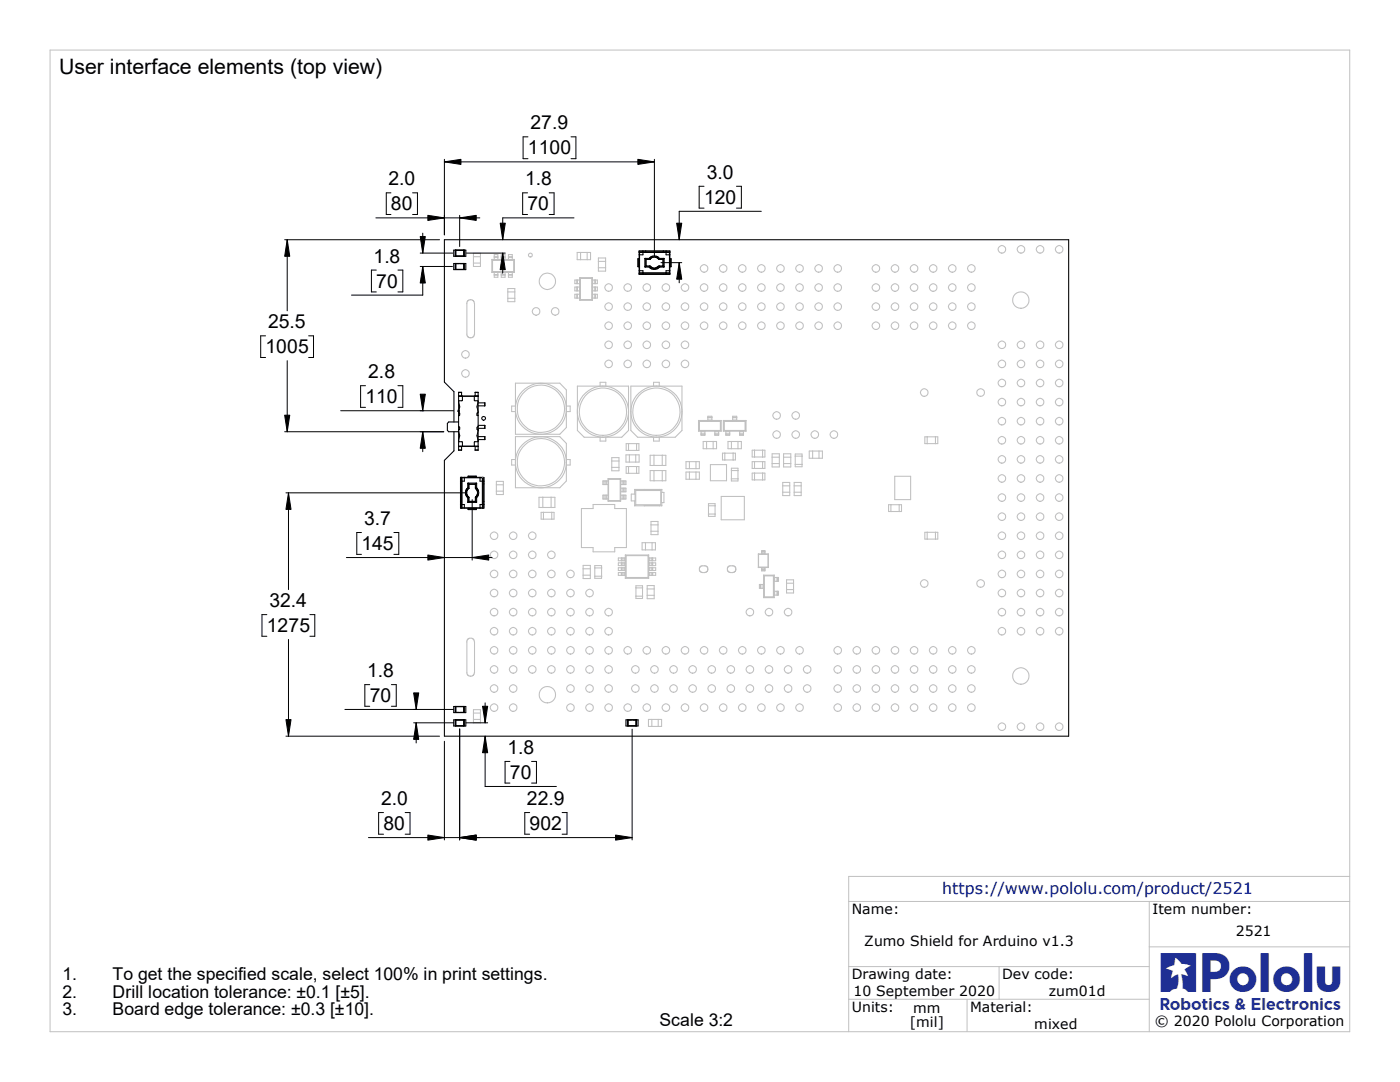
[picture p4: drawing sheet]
<svg xmlns="http://www.w3.org/2000/svg" width="279mm" height="216mm" viewBox="0 0 279 216" stroke-linecap="round" stroke-linejoin="round" font-family="sans-serif">
<path d="M10 10h259.4v195.9h-259.4zM169.4 179.9h100M229.4 179.9v26M269.4 174.9h-100v31M169.4 192.9h60M169.4 199.4h60M193 199.4v6.5M199.4 192.9v6.5M229.4 188.9h40" fill="none" stroke="#c0c0c0" stroke-width=".2"/>
<g fill="none" stroke="#000" stroke-width=".21">
<path d="M90.6 49.9h2.4v1.2h-2.4zM90.6 52.6h2.4v1.2h-2.4zM90.8 49.9v1.2h1.9v-1.2M90.8 52.6v1.2M92.5 50l-1.6-.1v1.2M92.5 50v1.1M92.5 52.6v1.2M92.5 52.6h-1.6v1.2M92.5 50l.1 1.1M92.5 52.6l.1 1.2M92.7 52.6v1.2M127.4 51.6v1.6"/>
<path d="M127.4 51.6h.2M127.4 53.2h.2M127.6 54h.7v.7M127.6 50.3v.1M127.6 50.3h.1M127.6 54.5h.1M127.6 50.1v4.6M127.6 54.5h6.1M127.6 50.3h6.1M127.6 50.1h6.1M127.6 54.7h.1M127.6 54.4v.1"/>
<path d="M127.6 50.4v4M127.6 54.4h6M127.6 50.4h6M128.3 50.1v.7h-.7M128.3 50.3v.1M128.3 54.7h.1M128.7 51.6l.2 .2M128.7 51.6v1.6M128.7 53.2l.1 .1M128.8 51.6h-.1M128.8 51.6l.1 .1M128.8 51.6h.8"/>
<path d="M128.8 53.3h.8M128.9 53.1h.1M128.9 51.8h.1M128.9 50.1h.1M128.9 54.7h.1M128.9 51.8v1.3M128.9 53.1l-.2 .1M128.9 51.7v.1M128.9 51.8h.8M128.9 51.7h.8M128.9 53.1h.8M128.9 53.1l-.1 .2"/>
<path d="M129.6 51.6l.1 .1M129.6 53.3l.7 .5 .7-.1 .6-.4M129.6 51.5l.5-.4h.6l.6 .2 .3 .3M129.6 51.5l.1 .2M129.6 51.5v.1M129.7 51.7h.1M129.7 53.1h.1M129.7 53.1v.1M129.7 53.1l-.1 .2M129.7 53.2l.7 .4 .7-.1 .4-.3M129.7 51.7v.1M129.7 51.7l.3-.3 .6-.2 .5 .2 .4 .3"/>
<path d="M129.7 53.2l-.1 .1M129.8 51.7l.4-.3 .7-.1 .6 .5M129.8 53.1l-.1 .1M131.4 53.1l-.6 .4-.6-.1-.4-.3M131.5 51.8h.8M131.5 51.7v.1M131.5 53.2l.1 .1M131.5 51.7h.8M131.6 53.1h.1M131.6 53.1l-.1 .1M131.6 53.1l.1 .2M131.6 53.1h.7"/>
<path d="M131.7 53.3h-.1M131.7 53.3h.8M132.3 53.1h.1M132.3 51.8h.1M132.3 51.7l.1 .1M132.3 51.8v1.3M132.3 53.1l.2 .2M132.3 51.7v.1M132.4 54.7h.1M132.4 50.1h.1M132.4 53.1h-.1M132.4 51.8v1.3"/>
<path d="M132.4 53.1l.1 .1M132.5 51.6h-.9l-.1 .1M132.5 51.6l-.2 .1M132.5 51.6h.1M132.5 51.6l-.1 .2M132.5 51.6v1.6M132.5 53.2v.1M132.9 50.1v.7h.8M132.9 50.3v.1M132.9 54.7h.1M133.6 54.4l.1 .1M133.6 50.4v4"/>
<path d="M133.7 54h-.8v.7M133.7 50.1h-6.1M133.7 54.5h.1M133.7 50.3l-.1 .1M133.7 50.3h.1M133.7 50.1v4.6h-6.1M133.7 51.6h.2M133.7 53.2h.2M133.9 51.6v1.6M91.5 78.3h.6M91.5 78.3v11.5M91.5 79.1h3.9"/>
<path d="M92.1 79h.1M92.1 79h-.6h3.9h-.6M92.1 78.3v.7M92.3 79v.9l-.8 .2M94.7 79v.9l.7 .2M94.8 79h.1M94.8 78.3h.6M94.8 78.3v.7M95.4 78.3v11.5M90.6 84.2v-6.1l-1.9-1.9v-28.4h124.6v99.1h-124.6v-55l1.9-1.9v-3.9M91.5 88.1h.7l.1 1M91.5 85.1l.2 .2v.3l-.2 .2"/>
<path d="M91.5 82.9h.1M91.5 82.3h.1M91.5 82.2h.1M91.5 80.1h.1M91.5 85.9h.1M91.5 89.8h.1M91.5 85.9l.2 1.1-.2 1M91.5 82.3l.2 .1v.4l-.2 .1M91.5 80.1l.2 1-.2 1.1M91.5 89h3.9M91.5 84.2h-2l-.2 .3v1.4l.2 .2h2M91.5 89.8h.6"/>
<path d="M91.9 96.6h.1M91.9 96h.1M91.9 95.2h.1M91.9 95.2h4.5M91.9 95.2v6.2M92.1 89.1h.1M92.1 89.8h.1M92.1 89.1h-.6h3.9h-.6M92.1 95.2h.1M92.1 95.2l.1 .1M92.1 89.1v.7M92.1 95.2v6.2"/>
<path d="M92.2 95.3v6M92.2 95.3h4.1M92.7 95.2v.8h-.8M93.3 97.3l-.2 .3-.2 .6 .1 .6 .3 .5M93.3 99.4h.1M93.3 97.3l.2 .1M93.3 96.5l.2 .1M93.3 96.5v.8M93.3 99.4v.8M93.4 96.4l-.1 .1M93.4 96.4l.2 .2M93.4 96.4h1.6"/>
<path d="M93.4 95.2h1.6M93.4 95.1v.1M93.4 95.1h1.6M93.5 99.2v.1M93.5 97.4l.1 .1M93.5 99.2l-.2 .1M93.5 99.3l-.2 .1M93.5 96.6v.8M93.5 99.3v.7M93.5 99.3h.1M93.5 99.2l.1 .1M93.5 97.4l-.3 .3-.2 .6 .1 .5 .4 .4"/>
<path d="M93.5 96.6h.1M93.6 96.6h.1M93.6 97.5l-.5 .5 .1 .7 .3 .5M93.6 96.6h-.1M93.6 96.6h1.3M93.6 96.6v.9M93.6 99.3v.7M94.8 89.1h.1M94.8 89.8h.1M94.8 89.8h.6M94.8 89.1v.7M94.9 96.6h.1"/>
<path d="M94.9 97.4v.1M94.9 96.6v.8M94.9 99.3v.7M94.9 97.4h.1M94.9 99.3h.1M94.9 99.2v.1M94.9 99.2h.1M94.9 97.5l.4 .6-.1 .7-.3 .4M95 97.4v.1M95 99.2v.1M95 99.3l.1 .1M95 99.2l.1 .1"/>
<path d="M95 96.6v.8M95 99.3v.7M95 97.5h-.1M95 97.5l.3 .3 .1 .5-.1 .5-.3 .4M95 96.4l-.1 .2M95 95.1v.1M95 96.4l.1 .1M95.1 97.4l.4 .8v.6l-.4 .5M95.1 97.4l-.1 .1M95.1 97.3l-.1 .1M95.1 97.3v.1M95.1 99.3h.1"/>
<path d="M95.1 96.5l-.1 .1M95.1 96.5v.8M95.1 99.4v.8M95.2 82.8l.2 .1M95.4 88.1h-.7v1M95.4 82.3l-.2 .1v.4M95.4 85.9l-.2 1.1 .2 1M95.4 80.1l-.2 1 .2 1.1M95.4 81h1.3M95.4 80.4h1.3M95.4 84.9h1.3M95.4 85.5h1.3"/>
<path d="M95.4 87.7h1.3M95.4 87.1h1.3M95.4 80.1h.1M95.4 85.1l-.2 .2v.3l.2 .2M95.4 85.9h.1M95.4 82.3h.1M95.4 82.2h.1M95.4 82.9h.1M95.4 89.8h.1M95.8 95.2v.8h.8M96.3 95.3v6M96.4 95.2l-.1 .1"/>
<path d="M96.4 95.2h.1M96.4 95.2v6.2M96.6 95.2v6.2M96.6 96h.1M96.6 95.2h.1M96.6 96.6h.1M96.7 80.4v.6M96.7 84.9v.6M96.7 87.1v.6M91.9 100.7h.8v.6M91.9 100.1h.1M91.9 100.7h.1"/>
<path d="M91.9 101.4h.1M91.9 101.4h4.7M92.1 101.4h.1M92.2 101.3l-.1 .1M92.2 101.3h4.1M93.3 100.2h.1M93.4 100.2h1.6M93.4 101.4v.2M93.4 101.6h1.6M93.4 101.4h1.6M93.5 100l-.2 .2M93.5 100h.1"/>
<path d="M93.5 100l.1 .1M93.6 100v.1M93.6 100h1.3M93.6 100.1h1.3M93.6 100.1l-.2 .1M94.9 100v.1M94.9 100h.1M94.9 100.1l.1 .1M95 100l-.1 .1M95 100l.1 .2M95 101.4v.2M95.1 100.2h-.1"/>
<path d="M96.3 101.3l.1 .1M96.4 101.4h.1M96.6 100.7h-.8v.7M96.6 100.1h.1M96.6 100.7h.1M96.6 101.4h.1M90.6 141h2.4v1.2h-2.4zM90.6 143.6h2.4v1.3h-2.4zM90.8 141v1.2h1.9v-1.2M90.8 143.6v1.2h1.9v-1.2M92.5 141v1.2M92.5 143.7v1.1"/>
<path d="M92.5 141h-1.6v1.2M92.5 143.7l-1.6-.1v1.2M92.5 141l.1 1.2M92.5 143.7l.1 1.1M124.9 143.6h2.4v1.3h-2.4zM125.2 143.6v1.2h1.8v-1.2M126.9 143.7l-1.6-.1v1.2M126.9 143.7v1.1M126.9 143.7l.1 1.1"/>
<circle cx="96.5" cy="83.5" r=".38"/>
</g>
<g fill="none" stroke="#c0c0c0" stroke-width=".21">
<path d="M94.5 51.2h1.4M94.5 50.5h1.4v2.7h-1.4zM94.5 52.5h1.4M98.2 51.8v2.6M98.2 51.8l.1 .1M98.2 51.8h4.5M98.2 54.4h4.5M98.3 51.9v2.4M98.3 54.3h4.3M98.3 51.9h4.3M98.3 54.3l-.1 .1M98.3 51.9h.1"/>
<path d="M98.3 54.2v.1M98.3 54.2h4.2M98.3 51.9v2.3M98.3 51.9h4.2M98.6 54.4v.4M98.6 51.4v.4M98.6 54.8v.1M98.6 51.2v.2M98.6 51.2v-.4h.8v.4M98.6 54.3v.1M98.6 54.9v.4h.8v-.4M98.6 51.4h.8"/>
<path d="M98.6 54.8h.8M98.6 51.2h.8M98.6 54.9h.8M99.4 54.4v.4M99.4 51.4v.4M99.4 54.8v.1M99.4 51.2v.2M99.4 54.3v.1M100 51.2v-.4h.8v.4M100 54.3v.1M100 54.9v.4h.8v-.4M100 51.4h.8"/>
<path d="M100 54.8h.8M100 51.2h.8M100 54.9h.8M100 51.4v.4M100 54.4v.4M100 51.2v.2M100 54.8v.1M100.8 54.3v.1M100.8 51.4v.4M100.8 54.4v.4M100.8 51.2v.2M100.8 54.8v.1"/>
<path d="M101.3 57.6h1.4v2.6h-1.4zM101.3 59.5h1.4M101.3 58.3h1.4M101.5 51.4v.4M101.5 54.4v.4M101.5 54.8v.1M101.5 51.2v.2M101.5 51.2v-.4h.7v.4M101.5 54.3v.1M101.5 54.9v.4h.7v-.4M101.5 51.4h.7M101.5 54.8h.7"/>
<path d="M101.5 51.2h.7M101.5 54.9h.7M102.2 51.4v.4M102.2 54.4v.4M102.2 54.8v.1M102.2 51.2v.2M102.2 54.3v.1M102.5 54.2l.1 .1M102.5 51.9v2.3M102.6 51.9h-.1M102.6 51.9v2.4M102.6 54.3l.1 .1"/>
<path d="M102.7 51.8v2.6M102.7 51.8l-.1 .1M115.1 57.3h.1M115.1 58.7h.1M115.1 55.9h.1M115.1 58h.1M115.1 59.5h.1M115.1 56.6h.1M115.1 58.7h-.4v.8h.4M115.1 57.3h-.4v.7h.4M115.1 55.9h-.4v.7h.4M115.1 55.9v.7"/>
<path d="M115.1 57.3v.7M115.1 58.7v.8M115.2 50.4h2.7v1.4h-2.7zM115.2 57.3h.5M115.2 55.9h.5M115.2 55.9v.7M115.2 57.3v.7M115.2 58.7v.8M115.7 55.4h2.5M115.7 55.4l.1 .1M115.7 55.4v4.5M115.7 59.9h2.5"/>
<path d="M115.7 58h-.5M115.7 56.6h-.5M115.7 58.7h-.5M115.7 59.5h-.5M115.8 55.5v4.4M115.8 59.9h2.4M115.8 55.5h2.4M115.8 59.9h-.1M115.8 55.5h2.3M115.9 50.4v1.4M117.2 50.4v1.4M118.1 59.8l-2.3 .1"/>
<path d="M118.1 55.5v4.3M118.1 59.8l.1 .1M118.2 55.5h-.1M118.2 55.5v4.4M118.2 59.9h.1M118.2 55.4v.1M118.2 55.4v4.5M118.2 58.7h.1M118.2 59.5h.1M118.2 57.3h.1M118.2 58h.1M118.2 55.9h.1"/>
<path d="M118.2 56.6h.1M118.3 57.3h.4M118.3 58.7h.4M118.3 55.9h.4M118.3 55.9v.7M118.3 57.3v.7M118.3 58.7v.8M118.3 58h.4M118.3 59.5h.4M118.3 56.6h.4M118.7 58h.1M118.7 56.6h.1"/>
<path d="M118.7 59.5h.1M118.7 55.9v.7M118.7 57.3v.7M118.7 58.7v.8M118.7 57.3h.1M118.7 55.9h.1M118.7 58.7h.1M118.8 58.7h.4v.8h-.4M118.8 57.3h.4v.7h-.4M118.8 55.9h.4v.7h-.4M118.8 55.9v.7M118.8 57.3v.7"/>
<path d="M118.8 58.7v.8M119.4 51.5h1.5v2.6h-1.5zM119.4 53.4h1.5M119.4 52.2h1.5M133.7 54.7h.1M93.1 60.6l.3-.7 .5-.1 .6 .3 .2 .5v6.1l-.3 .6-.5 .1-.5-.1-.2-.4v-6.3M102.9 76.5h8.8l1.3 1.3v7.5l-1.3 1.4h-8.8zM115.2 77h10.2v8.9l-1.3 1.3h-7.5l-1.4-1.3zM119.8 77v-.7h1.1v.7M125.9 77h10.2v8.9l-1.4 1.3h-7.4l-1.4-1.3zM130.4 77v-.7h1.2v.7M96.4 95.2h.2"/>
<path d="M99.1 96.1h1.4v2.6h-1.4zM99.1 96.7h1.4M99.1 98h1.4M102.9 87.1h8.8l1.3 1.4v7.5l-1.3 1.3h-8.8zM102.9 91.7h-.8v1.1h.8M102.9 81h-.8v1.1h.8M107.6 99.2h3.1v2.1h-3.1zM108.3 99.2v2.1M110 99.2v2.1M113 81h.8v1.1h-.8M113 91.7h.8v1.1h-.8M119.8 87.2v.8h1.1v-.8"/>
<path d="M120.5 98.8h.3M120.5 96h.3M120.5 98.8h-.2v.8h.2M120.5 96h-.2v.7h.2M120.5 96v.7M120.5 98.8v.8M120.5 99.6h.3M120.5 96.7h.3M120.8 96v.7M120.8 98.8v.8M120.8 96.7h.3M120.8 99.6h.3"/>
<path d="M120.8 96h.3M120.8 98.8h.3M121.1 99.6h.3M121.1 96v.7M121.1 98.8v.8M121.1 98.8h.3M121.1 96.7h.3M121.1 96h.3M121.4 95.5v4.5M121.4 100h2.5M121.4 95.5v.1M121.4 95.5h2.5"/>
<path d="M121.4 95.6h.1M121.4 95.6h2.4M121.5 99.9h2.3M121.5 99.9l-.1 .1M121.5 95.6h2.3M121.5 95.6v4.3M122.1 91.3h1.4v2.6h-1.4zM122.1 92h1.4M122.1 93.3h1.4M123.8 99.9l.1 .1M123.8 95.6v4.3M123.8 95.6v4.3h-2.4"/>
<path d="M123.8 95.6h.1M123.9 95.5l-.1 .1M123.9 95.5v4.5M123.9 99.6h.3M123.9 98.8h.3M123.9 98.1h.3M123.9 97.4h.3M123.9 96.7h.3M123.9 96h.3M124.2 96.7h.3M124.2 98.1h.3M124.2 99.6h.3"/>
<path d="M124.2 96h.3M124.2 97.4h.3M124.2 98.8h.3M124.2 96v.7M124.2 97.4v.7M124.2 98.8v.8M124.5 97.4h.2M124.5 96h.2M124.5 98.8h.2M124.5 98.1h.2M124.5 96.7h.2M124.5 99.6h.2"/>
<path d="M124.5 96v.7M124.5 97.4v.7M124.5 98.8v.8M124.7 98.8h.2v.8h-.2M124.7 97.4h.2v.7h-.2M124.7 96h.2v.7h-.2M124.7 96v.7M124.7 97.4v.7M124.7 98.8v.8M124.9 90.8h2.7v1.4h-2.7zM125 88.5h2.5v1.4h-2.5zM125 93.1h2.5v1.3h-2.5z"/>
<path d="M125.4 88.5v1.4M125.4 93.1v1.3M125.6 90.8v1.4M126 98.6h.7v1.3h-.7zM126.7 97.7v.9M126.7 99.9v1M126.7 97.7l.2 .2M126.7 97.7h5.4M126.9 90.8v1.4M126.9 97.9v2.8M126.9 97.9h5M127 88.5v1.4"/>
<path d="M127 93.1v1.3M128.6 97.7h3M129.8 93.9h3.1v2h-3.1zM129.8 90.8h3.1v2.1h-3.1zM130.4 87.2v.8h1.2v-.8M130.5 90.8v2.1M130.5 93.9v2M131.9 97.9v2.8M132 98.3h.5v2h-.5zM132.1 97.7v.6M132.1 97.7l-.2 .2M132.2 90.8v2.1"/>
<path d="M132.2 93.9v2M136.9 94.2h2.7v1.4h-2.7zM136.9 92.1h2.7v1.4h-2.7zM137.6 92.1v1.4M137.6 94.2v1.4M138.9 92.1v1.4M138.9 94.2v1.4M139.4 83.9l.2 .2h4.2M139.4 83.9h4.5M139.4 86h4.5M139.4 83.9v2.1M139.5 85.9v-1.9h4.3v1.9"/>
<path d="M139.5 85.9h4.3M139.5 85.9l-.1 .1M139.6 85.9h-.1M139.9 86.1v.5M139.9 86.6v.1M139.9 86.7h.8M139.9 86.1h.8M139.9 86.6h.8M139.9 86.7v.2h.8v-.2M139.9 86v.1M140.3 88.1h2.7v1.4h-2.7zM140.7 86v.1"/>
<path d="M140.7 86.1v.5M140.7 86.6v.1M141 88.1v1.4M141.3 83.8h.8M141.3 83.4h.8M141.3 83.3h.8M141.3 83.3v-.2h.8v.2M141.3 83.8v.1M141.3 83.4v.4M141.3 83.3v.1M141.8 92.7h3.2v3.2h-3.2zM142.1 83.8v.1"/>
<path d="M142.1 83.4v.4M142.1 83.3v.1M142.3 88.1v1.4M142.7 86.7h.7M142.7 86.1h.7M142.7 86.6h.7M142.7 86.7v.2h.7v-.2M142.7 86v.1M142.7 86.1v.5M142.7 86.6v.1M143.4 86.1v.5M143.4 86.6v.1"/>
<path d="M143.4 86v.1M143.8 84.1v1.8M143.8 85.9l.1 .1M143.9 83.9v2.1M143.9 99.1h4.6v4.6h-4.6zM143.9 83.9l-.1 .2M144.2 90.4h2.6v1.4h-2.6zM144.4 83.9l.1 .2M144.4 83.9h4.5M144.4 86h4.5M144.4 83.9v2.1M144.5 85.9v-1.9h4.3v1.9"/>
<path d="M144.5 85.9h4.3M144.5 85.9l-.1 .1M144.5 84.1h4.2M144.5 84.1v1.8M144.7 90.4v1.4M144.9 86.7h.7M144.9 86.1h.7M144.9 86.6h.7M144.9 86v.1M144.9 86.7v.2h.7v-.2M144.9 86.1v.5M144.9 86.6v.1"/>
<path d="M145.3 88.1h2.7v1.4h-2.7zM145.6 86.1v.5M145.6 86.6v.1M145.6 86v.1M146 93.4h1.3v2.6h-1.3zM146 93.9h1.3M146 88.1v1.4M146 95.5h1.3M146.2 83.8h.8M146.2 83.3v-.2h.8v.2M146.2 83.8v.1M146.2 83.4h.8"/>
<path d="M146.2 83.3h.8M146.2 83.4v.4M146.2 83.3v.1M146.3 90.4v1.4M147 83.8v.1M147 83.4v.4M147 83.3v.1M147.3 88.1v1.4M147.6 86.7h.8M147.6 86.7v.2h.8v-.2M147.6 86.1h.8M147.6 86v.1"/>
<path d="M147.6 86.6h.8M147.6 86.1v.5M147.6 86.6v.1M148.4 86.1v.5M148.4 86.6v.1M148.4 86v.1M148.7 84.1l.1 1.8M148.8 85.9l.1 .1M148.9 83.9l-.2 .2M148.9 83.9v2.1M150.1 89.8h2.6v1.4h-2.6zM150.1 92.1h2.6v1.4h-2.6z"/>
<path d="M150.1 94.4h2.6v1.4h-2.6zM150.6 89.8v1.4M150.6 92.1v1.4M150.6 94.4v1.4M152.2 89.8v1.4M152.2 92.1v1.4M152.2 94.4v1.4M154.1 91.2h1.4M154.1 90.6h1.4v2.6h-1.4zM154.1 92.5h1.4M156.2 96.3h1.4v2.6h-1.4zM156.2 96.9h1.4"/>
<path d="M156.2 98.2h1.4M156.4 91.2h1.4M156.4 90.6h1.4v2.6h-1.4zM156.4 92.5h1.4M158.5 96.3h1.4v2.6h-1.4zM158.5 96.9h1.4M158.5 98.2h1.4M158.7 90.6h1.4v2.5h-1.4zM158.7 91h1.4M158.7 92.7h1.4M161.5 90h2.6v1.4h-2.6zM162.2 90v1.4"/>
<path d="M163.4 90v1.4M178.6 95h3.1v4.7h-3.1zM184.6 87.2h2.6v1.3h-2.6zM185 87.2v1.3M186.7 87.2v1.3M92.7 101.3v.1M108 102.2h2.6v1.4h-2.6zM108.5 102.2v1.4M110.1 102.2v1.4M116 101.5h2.4v-.8h4.3v.8h2.3v7.8h-2.3v.8h-4.3v-.8h-2.4zM116.4 114.8h1.4M116.4 112.8h1.4v2.6h-1.4z"/>
<path d="M116.4 113.5h1.4M118.7 112.9h1.4v2.5h-1.4zM118.7 113.3h1.4M118.7 115h1.4M124 114.3h-.6v.5h.6M124 113.3h-.6v.5h.6M124 111.3h-.6v.6h.6M124 112.3h-.6v.6h.6M124 111.3v.6M124 112.3v.6M124 113.3v.5M124 114.3v.5"/>
<path d="M124 112.9h.1M124 112.3h.1M124 113.3h.1M124 113.8h.1M124 114.3h.1M124 114.8h.1M124 111.9h.1M124 111.3h.1M124.1 114.3h.2M124.1 114.8h.2M124.1 113.3h.2M124.1 113.8h.2"/>
<path d="M124.1 111.9h.2M124.1 111.3h.2M124.1 112.3h.2M124.1 112.9h.2M124.1 111.3v.6M124.1 112.3v.6M124.1 113.3v.5M124.1 114.3v.5M124.3 112.3h.4M124.3 112.9h.4M124.3 113.3h.4M124.3 113.8h.4"/>
<path d="M124.3 111.9h.4M124.3 111.3h.4M124.3 114.3h.4M124.3 114.8h.4M124.3 111.3v.6M124.3 112.3v.6M124.3 113.3v.5M124.3 114.3v.5M124.7 114.3h.1M124.7 114.8h.1M124.7 111.3v.6M124.7 112.3v.6"/>
<path d="M124.7 113.3v.5M124.7 114.3v.5M124.7 113.3h.1M124.7 113.8h.1M124.7 111.9h.1M124.7 111.3h.1M124.7 112.3h.1M124.7 112.9h.1M124.8 115.4h4.7M124.8 110.7v4.7M124.8 110.7l.2 .2M124.8 110.7h4.7"/>
<path d="M125 115.2h4.3M125 115.2l-.2 .2M125 110.9v4.3M125 110.9h4.3M126.7 100.9h5.4M126.9 100.7l-.2 .2M126.9 100.7h5M126.9 116.9h1.3v2.5h-1.3zM126.9 117.3h1.4M126.9 119h1.4M128.1 108.3h2.7v1.4h-2.7zM128.6 100.9h3"/>
<path d="M128.8 108.3v1.4M129.2 116.8h1.4v2.7h-1.4zM129.2 117.5h1.4M129.2 118.8h1.4M129.3 115.2l.2 .2M129.3 110.9v4.3M129.5 110.7l-.2 .2M129.5 110.7v4.7M129.5 114.3h.1M129.5 114.8h.1M129.5 113.3h.1M129.5 113.8h.1"/>
<path d="M129.5 111.9h.1M129.5 111.3h.1M129.5 112.3h.1M129.5 112.9h.1M129.6 111.3v.6M129.6 112.3v.6M129.6 113.3v.5M129.6 114.3v.5M129.6 114.3h.4M129.6 114.8h.4M129.6 112.3h.4M129.6 112.9h.4"/>
<path d="M129.6 111.3h.4M129.6 111.9h.4M129.6 113.8h.4M129.6 113.3h.4M129.9 104.1h1.4v2.6h-1.4zM129.9 104.7h1.4M129.9 106h1.4M130 114.3h.9v.5h-.9M130 111.3v.6M130 112.3v.6M130 113.3v.5M130 114.3v.5"/>
<path d="M130 113.3h.9v.5h-.9M130 111.3h.9v.6h-.9M130 112.3h.9v.6h-.9M130.1 108.3v1.4M130.2 111.3l.1 .6zM130.2 114.3l.1 .5zM130.2 112.3l.1 .6zM130.2 113.3l.1 .5zM131.9 100.7l.2 .2M132.1 100.3v.6M140.6 112.9l.4 .1 .3 .3-.1 .7-.6 .3-.8-.2-.2-.3 .1-.6 .3-.3h.6M141.4 100.9h1.3"/>
<path d="M141.4 100.5h1.3v2.5h-1.3zM141.4 102.6h1.3M146.2 112.9l.4 .1 .3 .3-.1 .7-.6 .3-.8-.2-.2-.3v-.6l.4-.3h.6M151.3 113.2h2M151.3 110.5h2M151.3 110.5l.1 .1M151.3 110.5v2.7M151.4 110.6v2.6M151.4 110.6h1.9M151.4 113.2h1.9M151.4 113.2h-.1M151.8 116.6h.1"/>
<path d="M151.8 116.6h-.2v.8h.2M151.8 116.6v.8M151.8 117.4h.1M151.8 116.6h.5M151.8 117.4h.5M152 113.4v.2M152 110.2v.2M152 113.6v.2M152 110v.2M152 110v-.1h.7v.1M152 113.8v.1h.7v-.1M152 113.4h.7"/>
<path d="M152 110.4v.1M152 113.2v.2M152 113.6h.7M152 110.2h.7M152 110.4h.7M152 113.8h.7M152 110h.7M152.3 116.6v.8M152.3 116.6h.1M152.3 117.4h.1M152.4 114.8l.1 .1M152.4 114.8h2.1"/>
<path d="M152.4 119.3h2.1M152.4 114.8v4.5M152.5 114.9v4.2l-.1 .2M152.7 110.4v.1M152.7 113.2v.2M152.7 113.4v.2M152.7 110.2v.2M152.7 113.6v.2M152.7 110v.2M153.3 113.2h.1M153.3 110.6v2.6M153.3 110.5v2.7"/>
<path d="M153.3 110.5v.1M154.3 119.1l.1 .1M154.4 114.9h-1.9v4.3h1.9M154.4 114.9h-1.9M154.4 114.9v4.3M154.4 119.2l.1 .1M154.5 115.2h.1M154.5 114.8l-.1 .1M154.5 114.8v4.5M154.5 116h.1M154.5 118h.1M154.5 118.7h.1"/>
<path d="M154.6 118h.5M154.6 118.7h.5M154.6 116h.5M154.6 115.2h.5M154.6 115.2v.8M154.6 118v.7M155.1 116h.1M155.1 115.2h.1M155.1 118.7h.1M155.1 118h.1M155.1 115.2v.8M155.1 118v.7"/>
<path d="M155.2 115.2h.2v.8h-.2M155.2 118h.2v.7h-.2M155.2 115.2v.8M155.2 118v.7M157 115.7h1.4v2.6h-1.4zM157 116.4h1.4M157 117.6h1.4M177.3 100.7h2.6v1.4h-2.6zM177.8 100.7v1.4M179.5 100.7v1.4M184.6 106.2h2.6v1.4h-2.6zM185 106.2v1.4"/>
<path d="M186.7 106.2v1.4M93.1 128.1l.3-.6 .7-.2 .4 .3 .2 .5v6.1l-.3 .5-.5 .3-.5-.2-.2-.4v-6.3M94.5 141.6h1.4v2.6h-1.4zM94.5 143.6h1.4M94.5 142.3h1.4M129.4 143.6h2.6v1.3h-2.6zM130.1 143.6v1.3M131.4 143.6v1.3"/>
<circle cx="105.9" cy="50.9" r=".38"/>
<circle cx="109.2" cy="56.1" r="1.64"/>
<circle cx="121.5" cy="57.4" r=".75"/>
<circle cx="125.3" cy="57.4" r=".75"/>
<circle cx="129.1" cy="57.4" r=".75"/>
<circle cx="132.9" cy="57.4" r=".75"/>
<circle cx="136.7" cy="57.4" r=".75"/>
<circle cx="140.5" cy="53.6" r=".75"/>
<circle cx="140.5" cy="57.4" r=".75"/>
<circle cx="144.3" cy="57.4" r=".75"/>
<circle cx="144.3" cy="53.6" r=".75"/>
<circle cx="148.2" cy="57.4" r=".75"/>
<circle cx="148.2" cy="53.6" r=".75"/>
<circle cx="152" cy="53.6" r=".75"/>
<circle cx="152" cy="57.4" r=".75"/>
<circle cx="155.8" cy="57.4" r=".75"/>
<circle cx="155.8" cy="53.6" r=".75"/>
<circle cx="159.6" cy="57.4" r=".75"/>
<circle cx="159.6" cy="53.6" r=".75"/>
<circle cx="163.4" cy="57.4" r=".75"/>
<circle cx="163.4" cy="53.6" r=".75"/>
<circle cx="167.2" cy="53.6" r=".75"/>
<circle cx="167.2" cy="57.4" r=".75"/>
<circle cx="174.8" cy="57.4" r=".75"/>
<circle cx="174.8" cy="53.6" r=".75"/>
<circle cx="178.6" cy="53.6" r=".75"/>
<circle cx="178.6" cy="57.4" r=".75"/>
<circle cx="182.4" cy="57.4" r=".75"/>
<circle cx="182.4" cy="53.6" r=".75"/>
<circle cx="186.3" cy="57.4" r=".75"/>
<circle cx="186.3" cy="53.6" r=".75"/>
<circle cx="190.1" cy="57.4" r=".75"/>
<circle cx="190.1" cy="53.6" r=".75"/>
<circle cx="193.9" cy="57.4" r=".75"/>
<circle cx="193.9" cy="53.6" r=".75"/>
<circle cx="200" cy="49.8" r=".75"/>
<circle cx="203.7" cy="59.9" r="1.64"/>
<circle cx="203.8" cy="49.8" r=".75"/>
<circle cx="207.6" cy="49.8" r=".75"/>
<circle cx="211.4" cy="49.8" r=".75"/>
<circle cx="92.9" cy="70.7" r=".75"/>
<circle cx="92.9" cy="74.5" r=".75"/>
<circle cx="107" cy="62.1" r=".76"/>
<circle cx="110.8" cy="62.1" r=".76"/>
<circle cx="121.5" cy="61.2" r=".75"/>
<circle cx="121.5" cy="65" r=".75"/>
<circle cx="121.5" cy="68.8" r=".75"/>
<circle cx="121.5" cy="72.6" r=".75"/>
<circle cx="125.3" cy="68.8" r=".75"/>
<circle cx="125.3" cy="72.6" r=".75"/>
<circle cx="125.3" cy="61.2" r=".75"/>
<circle cx="125.3" cy="65" r=".75"/>
<circle cx="129.1" cy="72.6" r=".75"/>
<circle cx="129.1" cy="61.2" r=".75"/>
<circle cx="129.1" cy="65" r=".75"/>
<circle cx="129.1" cy="68.8" r=".75"/>
<circle cx="132.9" cy="65" r=".75"/>
<circle cx="132.9" cy="68.8" r=".75"/>
<circle cx="132.9" cy="72.6" r=".75"/>
<circle cx="132.9" cy="61.2" r=".75"/>
<circle cx="136.7" cy="61.2" r=".75"/>
<circle cx="136.7" cy="72.6" r=".75"/>
<circle cx="136.7" cy="68.8" r=".75"/>
<circle cx="136.7" cy="65" r=".75"/>
<circle cx="140.5" cy="61.2" r=".75"/>
<circle cx="140.5" cy="65" r=".75"/>
<circle cx="144.3" cy="61.2" r=".75"/>
<circle cx="144.3" cy="65" r=".75"/>
<circle cx="148.2" cy="65" r=".75"/>
<circle cx="148.2" cy="61.2" r=".75"/>
<circle cx="152" cy="61.2" r=".75"/>
<circle cx="152" cy="65" r=".75"/>
<circle cx="155.8" cy="61.2" r=".75"/>
<circle cx="155.8" cy="65" r=".75"/>
<circle cx="159.6" cy="61.2" r=".75"/>
<circle cx="159.6" cy="65" r=".75"/>
<circle cx="163.4" cy="65" r=".75"/>
<circle cx="163.4" cy="61.2" r=".75"/>
<circle cx="167.2" cy="61.2" r=".75"/>
<circle cx="167.2" cy="65" r=".75"/>
<circle cx="174.8" cy="61.2" r=".75"/>
<circle cx="174.8" cy="65" r=".75"/>
<circle cx="178.6" cy="65" r=".75"/>
<circle cx="178.6" cy="61.2" r=".75"/>
<circle cx="182.4" cy="65" r=".75"/>
<circle cx="182.4" cy="61.2" r=".75"/>
<circle cx="184.5" cy="78.3" r=".75"/>
<circle cx="186.3" cy="61.2" r=".75"/>
<circle cx="186.3" cy="65" r=".75"/>
<circle cx="190.1" cy="61.2" r=".75"/>
<circle cx="190.1" cy="65" r=".75"/>
<circle cx="193.9" cy="61.2" r=".75"/>
<circle cx="193.9" cy="65" r=".75"/>
<circle cx="195.7" cy="78.3" r=".76"/>
<circle cx="200" cy="76.4" r=".75"/>
<circle cx="200" cy="72.6" r=".75"/>
<circle cx="200" cy="68.8" r=".75"/>
<circle cx="203.8" cy="68.8" r=".75"/>
<circle cx="203.8" cy="76.4" r=".75"/>
<circle cx="203.8" cy="72.6" r=".75"/>
<circle cx="207.6" cy="68.8" r=".75"/>
<circle cx="207.6" cy="76.4" r=".75"/>
<circle cx="207.6" cy="72.6" r=".75"/>
<circle cx="211.4" cy="76.4" r=".75"/>
<circle cx="211.4" cy="72.6" r=".75"/>
<circle cx="211.4" cy="68.8" r=".75"/>
<circle cx="107.9" cy="92.2" r="5.1"/>
<circle cx="107.9" cy="81.6" r="5.1"/>
<circle cx="108" cy="92.2" r="4.7"/>
<circle cx="108" cy="81.6" r="4.7"/>
<circle cx="120.3" cy="82.2" r="4.7"/>
<circle cx="120.3" cy="82.1" r="5.1"/>
<circle cx="131" cy="82.2" r="4.7"/>
<circle cx="131" cy="82.1" r="5.1"/>
<circle cx="155" cy="82.9" r=".75"/>
<circle cx="155" cy="86.7" r=".75"/>
<circle cx="158.8" cy="86.7" r=".75"/>
<circle cx="158.8" cy="82.9" r=".75"/>
<circle cx="162.6" cy="86.7" r=".75"/>
<circle cx="166.4" cy="86.7" r=".75"/>
<circle cx="200" cy="99.3" r=".75"/>
<circle cx="200" cy="80.2" r=".75"/>
<circle cx="200" cy="84" r=".75"/>
<circle cx="200" cy="87.9" r=".75"/>
<circle cx="200" cy="91.7" r=".75"/>
<circle cx="200" cy="95.5" r=".75"/>
<circle cx="203.8" cy="99.3" r=".75"/>
<circle cx="203.8" cy="84" r=".75"/>
<circle cx="203.8" cy="80.2" r=".75"/>
<circle cx="203.8" cy="87.9" r=".75"/>
<circle cx="203.8" cy="91.7" r=".75"/>
<circle cx="203.8" cy="95.5" r=".75"/>
<circle cx="207.6" cy="84" r=".75"/>
<circle cx="207.6" cy="87.9" r=".75"/>
<circle cx="207.6" cy="91.7" r=".75"/>
<circle cx="207.6" cy="95.5" r=".75"/>
<circle cx="207.6" cy="80.2" r=".75"/>
<circle cx="207.6" cy="99.3" r=".75"/>
<circle cx="211.4" cy="95.5" r=".75"/>
<circle cx="211.4" cy="80.2" r=".75"/>
<circle cx="211.4" cy="99.3" r=".75"/>
<circle cx="211.4" cy="84" r=".75"/>
<circle cx="211.4" cy="87.9" r=".75"/>
<circle cx="211.4" cy="91.7" r=".75"/>
<circle cx="98.6" cy="114.5" r=".75"/>
<circle cx="98.6" cy="106.9" r=".75"/>
<circle cx="98.6" cy="110.7" r=".75"/>
<circle cx="98.6" cy="118.3" r=".75"/>
<circle cx="102.4" cy="114.5" r=".75"/>
<circle cx="102.4" cy="106.9" r=".75"/>
<circle cx="102.4" cy="110.7" r=".75"/>
<circle cx="102.4" cy="118.3" r=".75"/>
<circle cx="106.2" cy="106.9" r=".75"/>
<circle cx="106.2" cy="118.3" r=".75"/>
<circle cx="106.2" cy="114.5" r=".75"/>
<circle cx="106.2" cy="110.7" r=".75"/>
<circle cx="110.1" cy="114.5" r=".75"/>
<circle cx="110.1" cy="110.7" r=".75"/>
<circle cx="110.1" cy="118.3" r=".75"/>
<circle cx="113.9" cy="118.3" r=".75"/>
<circle cx="113.9" cy="114.5" r=".75"/>
<circle cx="117.7" cy="118.3" r=".75"/>
<circle cx="184.5" cy="116.4" r=".75"/>
<circle cx="195.7" cy="116.4" r=".76"/>
<circle cx="200" cy="103.1" r=".75"/>
<circle cx="200" cy="118.3" r=".75"/>
<circle cx="200" cy="106.9" r=".75"/>
<circle cx="200" cy="114.5" r=".75"/>
<circle cx="200" cy="110.7" r=".75"/>
<circle cx="203.8" cy="103.1" r=".75"/>
<circle cx="203.8" cy="110.7" r=".75"/>
<circle cx="203.8" cy="114.5" r=".75"/>
<circle cx="203.8" cy="118.3" r=".75"/>
<circle cx="203.8" cy="106.9" r=".75"/>
<circle cx="207.6" cy="114.5" r=".75"/>
<circle cx="207.6" cy="118.3" r=".75"/>
<circle cx="207.6" cy="103.1" r=".75"/>
<circle cx="207.6" cy="106.9" r=".75"/>
<circle cx="207.6" cy="110.7" r=".75"/>
<circle cx="211.4" cy="114.5" r=".75"/>
<circle cx="211.4" cy="118.3" r=".75"/>
<circle cx="211.4" cy="106.9" r=".75"/>
<circle cx="211.4" cy="110.7" r=".75"/>
<circle cx="211.4" cy="103.1" r=".75"/>
<circle cx="98.6" cy="122.1" r=".75"/>
<circle cx="98.6" cy="126" r=".75"/>
<circle cx="98.6" cy="129.8" r=".75"/>
<circle cx="98.6" cy="133.6" r=".75"/>
<circle cx="98.6" cy="137.4" r=".75"/>
<circle cx="102.4" cy="129.8" r=".75"/>
<circle cx="102.4" cy="122.1" r=".75"/>
<circle cx="102.4" cy="126" r=".75"/>
<circle cx="102.4" cy="137.4" r=".75"/>
<circle cx="102.4" cy="133.6" r=".75"/>
<circle cx="106.2" cy="122.1" r=".75"/>
<circle cx="106.2" cy="129.8" r=".75"/>
<circle cx="106.2" cy="133.6" r=".75"/>
<circle cx="106.2" cy="126" r=".75"/>
<circle cx="109.2" cy="138.6" r="1.64"/>
<circle cx="110.1" cy="129.8" r=".75"/>
<circle cx="110.1" cy="122.1" r=".75"/>
<circle cx="110.1" cy="126" r=".75"/>
<circle cx="110.1" cy="133.6" r=".75"/>
<circle cx="113.9" cy="122.1" r=".75"/>
<circle cx="113.9" cy="126" r=".75"/>
<circle cx="113.9" cy="133.6" r=".75"/>
<circle cx="113.9" cy="129.8" r=".75"/>
<circle cx="113.9" cy="137.4" r=".75"/>
<circle cx="117.7" cy="122.1" r=".75"/>
<circle cx="117.7" cy="137.4" r=".75"/>
<circle cx="117.7" cy="126" r=".75"/>
<circle cx="117.7" cy="129.8" r=".75"/>
<circle cx="117.7" cy="133.6" r=".75"/>
<circle cx="121.5" cy="137.4" r=".75"/>
<circle cx="121.5" cy="122.1" r=".75"/>
<circle cx="121.5" cy="129.8" r=".75"/>
<circle cx="121.5" cy="133.6" r=".75"/>
<circle cx="121.5" cy="126" r=".75"/>
<circle cx="125.3" cy="129.8" r=".75"/>
<circle cx="126.8" cy="133.6" r=".75"/>
<circle cx="126.8" cy="137.4" r=".75"/>
<circle cx="129.1" cy="129.8" r=".75"/>
<circle cx="130.6" cy="133.6" r=".75"/>
<circle cx="130.6" cy="137.4" r=".75"/>
<circle cx="132.9" cy="129.8" r=".75"/>
<circle cx="134.4" cy="137.4" r=".75"/>
<circle cx="134.4" cy="133.6" r=".75"/>
<circle cx="136.7" cy="129.8" r=".75"/>
<circle cx="138.3" cy="137.4" r=".75"/>
<circle cx="138.3" cy="133.6" r=".75"/>
<circle cx="140.5" cy="129.8" r=".75"/>
<circle cx="142.1" cy="137.4" r=".75"/>
<circle cx="142.1" cy="133.6" r=".75"/>
<circle cx="144.3" cy="129.8" r=".75"/>
<circle cx="145.9" cy="137.4" r=".75"/>
<circle cx="145.9" cy="133.6" r=".75"/>
<circle cx="148.2" cy="129.8" r=".75"/>
<circle cx="149.7" cy="137.4" r=".75"/>
<circle cx="149.7" cy="133.6" r=".75"/>
<circle cx="149.7" cy="122.1" r=".75"/>
<circle cx="152" cy="129.8" r=".75"/>
<circle cx="153.5" cy="133.6" r=".75"/>
<circle cx="153.5" cy="122.1" r=".75"/>
<circle cx="153.5" cy="137.4" r=".75"/>
<circle cx="155.8" cy="129.8" r=".75"/>
<circle cx="157.3" cy="137.4" r=".75"/>
<circle cx="157.3" cy="122.1" r=".75"/>
<circle cx="157.3" cy="133.6" r=".75"/>
<circle cx="159.6" cy="129.8" r=".75"/>
<circle cx="161.1" cy="133.6" r=".75"/>
<circle cx="161.1" cy="137.4" r=".75"/>
<circle cx="167.2" cy="129.8" r=".75"/>
<circle cx="167.2" cy="137.4" r=".75"/>
<circle cx="167.2" cy="133.6" r=".75"/>
<circle cx="171" cy="129.8" r=".75"/>
<circle cx="171" cy="137.4" r=".75"/>
<circle cx="171" cy="133.6" r=".75"/>
<circle cx="174.8" cy="129.8" r=".75"/>
<circle cx="174.8" cy="133.6" r=".75"/>
<circle cx="174.8" cy="137.4" r=".75"/>
<circle cx="178.6" cy="129.8" r=".75"/>
<circle cx="178.6" cy="133.6" r=".75"/>
<circle cx="178.6" cy="137.4" r=".75"/>
<circle cx="182.4" cy="133.6" r=".75"/>
<circle cx="182.4" cy="137.4" r=".75"/>
<circle cx="182.4" cy="129.8" r=".75"/>
<circle cx="186.3" cy="133.6" r=".75"/>
<circle cx="186.3" cy="129.8" r=".75"/>
<circle cx="186.3" cy="137.4" r=".75"/>
<circle cx="190.1" cy="133.6" r=".75"/>
<circle cx="190.1" cy="129.8" r=".75"/>
<circle cx="190.1" cy="137.4" r=".75"/>
<circle cx="193.9" cy="129.8" r=".75"/>
<circle cx="193.9" cy="133.6" r=".75"/>
<circle cx="193.9" cy="137.4" r=".75"/>
<circle cx="200" cy="126" r=".75"/>
<circle cx="200" cy="122.1" r=".75"/>
<circle cx="203.7" cy="134.9" r="1.64"/>
<circle cx="203.8" cy="122.1" r=".75"/>
<circle cx="203.8" cy="126" r=".75"/>
<circle cx="207.6" cy="126" r=".75"/>
<circle cx="207.6" cy="122.1" r=".75"/>
<circle cx="211.4" cy="126" r=".75"/>
<circle cx="211.4" cy="122.1" r=".75"/>
<circle cx="98.6" cy="141.2" r=".75"/>
<circle cx="102.4" cy="141.2" r=".75"/>
<circle cx="113.9" cy="141.2" r=".75"/>
<circle cx="117.7" cy="141.2" r=".75"/>
<circle cx="121.5" cy="141.2" r=".75"/>
<circle cx="125.3" cy="141.2" r=".75"/>
<circle cx="129.1" cy="141.2" r=".75"/>
<circle cx="132.9" cy="141.2" r=".75"/>
<circle cx="136.7" cy="141.2" r=".75"/>
<circle cx="140.5" cy="141.2" r=".75"/>
<circle cx="144.3" cy="141.2" r=".75"/>
<circle cx="148.2" cy="141.2" r=".75"/>
<circle cx="152" cy="141.2" r=".75"/>
<circle cx="155.8" cy="141.2" r=".75"/>
<circle cx="159.6" cy="141.2" r=".75"/>
<circle cx="167.2" cy="141.2" r=".75"/>
<circle cx="171" cy="141.2" r=".75"/>
<circle cx="174.8" cy="141.2" r=".75"/>
<circle cx="178.6" cy="141.2" r=".75"/>
<circle cx="182.4" cy="141.2" r=".75"/>
<circle cx="186.3" cy="141.2" r=".75"/>
<circle cx="190.1" cy="141.2" r=".75"/>
<circle cx="193.9" cy="141.2" r=".75"/>
<circle cx="200" cy="145" r=".75"/>
<circle cx="203.8" cy="145" r=".75"/>
<circle cx="207.6" cy="145" r=".75"/>
<circle cx="211.4" cy="145" r=".75"/>
</g>
<g fill="none" stroke="#fff" stroke-width=".2">
<path d="M91.3 53.2h.9M91.3 50.5h.8M91.7 50.2v.4M91.7 52.9v.5M130.3 52.4h.6M130.5 52.3l.3 .3M130.6 52.1v.6M130.7 52.3l-.3 .3M93.9 98.3h.6M94.1 98.2l.3 .3M94.2 98v.7M94.4 98.2l-.3 .3"/>
<path d="M91.5 141.6h.5M91.6 144.2h.4M91.6 141.4l.3 .4M91.6 141.6h.3M91.7 141.4v.5M91.7 144v.4M91.9 141.4l-.3 .3M91.9 141.5l-.3 .3M125.9 144.2h.5M126.2 143.9v.6"/>
</g>
<g fill="none" stroke="#000" stroke-width=".2">
<path d="M78 38.5h-.9v4.3h.9M82.3 38.5h1v4.3h-1M88.7 31.8v15.1M88.7 32.3h41.9M105.3 38.5h-1v4.3h1M105.4 27.3h-1v4.4h1M109.6 38.5h1v4.3h-1M114 27.3h.9v4.4h-.9M130.6 31.8v19.3M140.5 37.2h-1v4.3h1M147 37.2h1v4.3h-1M56.8 47.8h30.9"/>
<path d="M57.3 47.8v14.2M75 43.5h20.8M75.1 53.9h-1v4.4h1M79.4 53.9h1v4.4h-1M83.9 50.5h6.4M83.9 53.2h6.4M84.4 53.2v5.7h-14.3M84.4 46.5v4M91.7 43v6.2M93.1 50.5h7.7M100.3 50.5v4M114.6 43.5h-14.3v4.3"/>
<path d="M131.9 52.4h4.2M135.6 52.4v4M151.9 42.2h-16.3v5.6M53 67h-1v4.3h1M57.3 72v14.1M61.6 67h1v4.3h-1M72.9 77h-.9v4.3h.9M79.4 77h1v4.3h-1M56.8 86.1h31.8M57.1 98.3h36.1M57.6 98.3v19.3M68 82h22.5"/>
<path d="M84.4 82h.1M84.4 86.1v4M91.4 82h.3M91.4 81.8l.3 .3M91.5 81.8v.3M91.7 81.8l-.3 .3M94.2 99.7v12.1M69.1 111.3h29.1M72.1 106.3h-.9v4.3h.9M78.6 106.3h1v4.3h-1M53.3 122.6h-1v4.4h1M57.6 127.6v19.3"/>
<path d="M61.8 122.6h1v4.4h-1M73.8 136.6h-1v4.3h1M78.1 136.6h1v4.3h-1M57.1 146.9h30.6M68.8 141.6h21.7M82.5 144.2h8.1M83.1 141.6h.1M83.1 144.2v4.1M88.7 147.9v19.7M91.7 145.5v22.1M93 144.2h4.3M96.8 146.9v10h14.2"/>
<path d="M96.8 140.3v3.9M101.8 151.9h-1v4.4h1M106.1 151.9h1v4.4h-1M126.2 145.5v22.1M73.5 167.1h52.7M76.5 162.1h-.9v4.4h.9M80.9 162.1h.9v4.4h-.9M105.7 162.1h-1v4.4h1M112.2 162.1h1v4.4h-1"/>
</g>
<g fill="#000" stroke="#000" stroke-width=".2">
<path d="M88.7 32.3l3.3-.5v1zM127.3 31.8l3.3 .5-3.3 .5zM57.3 47.8l.5 3.3h-1zM84.4 53.2l.5 3.3h-1zM83.9 47.2h1l-.5 3.3zM85.4 43l3.3 .5-3.3 .5zM91.7 43.5l3.3-.5v1zM100.3 50.5l.5 3.3h-1zM99.8 44.5h1l-.5 3.3zM135.6 52.4l.5 3.3h-1.1zM135 44.5h1.1l-.5 3.3zM56.8 82.8h1l-.5 3.3z"/>
<path d="M57.6 98.3l.5 3.3h-1zM83.9 78.7h1l-.5 3.3zM84.4 86.1l.5 3.4h-1zM85.4 110.7l3.3 .6-3.3 .5zM94.2 111.3l3.3-.6v1.1zM57.1 143.6h1l-.5 3.3zM83.1 144.2l.5 3.3h-1.1zM82.5 138.3h1.1l-.5 3.3zM96.3 140.9h1l-.5 3.3zM96.8 146.9l.5 3.3h-1zM85.4 166.6l3.3 .5-3.3 .5zM91.7 167.1l3.3-.5v1z"/>
<path d="M122.9 166.6l3.3 .5-3.3 .5z"/>
</g>
<text font-size="7.8" fill="#1e2f94" x="231.6" y="197.9">R</text>
<text font-size="4.2" x="11.8" y="14.7">User interface elements (top view)</text>
<g font-size="3.9">
<text x="105.9" y="25.8">27.9</text>
<text x="105.4" y="30.8">1100</text>
<text x="141" y="35.7">3.0</text>
<text x="77.5" y="37">2.0</text>
<text x="78" y="42">80</text>
<text x="104.8" y="37">1.8</text>
<text x="105.3" y="42">70</text>
<text x="140.5" y="40.7">120</text>
<text x="74.6" y="52.4">1.8</text>
<text x="75.1" y="57.4">70</text>
<text x="53.5" y="65.5">25.5</text>
<text x="53" y="70.5">1005</text>
<text x="73.5" y="75.5">2.8</text>
<text x="72.9" y="80.4">110</text>
<text x="72.7" y="104.8">3.7</text>
<text x="72.1" y="109.8">145</text>
<text x="53.8" y="121.1">32.4</text>
<text x="53.3" y="126.1">1275</text>
<text x="73.3" y="135.1">1.8</text>
<text x="73.8" y="140.1">70</text>
<text x="101.3" y="150.5">1.8</text>
<text x="101.8" y="155.4">70</text>
<text x="76" y="160.6">2.0</text>
<text x="105.2" y="160.6">22.9</text>
<text x="76.5" y="165.6">80</text>
<text x="105.7" y="165.6">902</text>
</g>
<g font-size="3.5">
<text x="12.5" y="195.6">1.</text>
<text x="22.5" y="195.6">To get the specified scale, select 100% in print settings.</text>
<text x="12.5" y="199.1">2.</text>
<text x="12.5" y="202.6">3.</text>
<text x="22.5" y="199.1">Drill location tolerance: ±0.1 [±5].</text>
<text x="22.5" y="202.6">Board edge tolerance: ±0.3 [±10].</text>
<text x="131.6" y="204.6">Scale 3:2</text>
</g>
<text font-size="3.2" fill="#018" x="188.1" y="178.4">https://www.pololu.com/product/2521</text>
<g font-size="2.8">
<text x="170" y="182.4">Name:</text>
<text x="230" y="182.4">Item number:</text>
<text x="172.5" y="188.7">Zumo Shield for Arduino v1.3</text>
<text x="246.6" y="186.7">2521</text>
<text x="170" y="195.4">Drawing date:</text>
<text x="200" y="195.4">Dev code:</text>
<text x="170" y="201.9">Units:</text>
<text x="170.3" y="198.8">10 September 2020</text>
<text x="182.2" y="202.1">mm</text>
<text x="193.6" y="201.9">Material:</text>
<text x="209.3" y="198.8">zum01d</text>
<text x="181.6" y="205">[mil]</text>
<text x="206.4" y="205.2">mixed</text>
<text x="230.5" y="204.7">© 2020 Pololu Corporation</text>
</g>
</svg>
